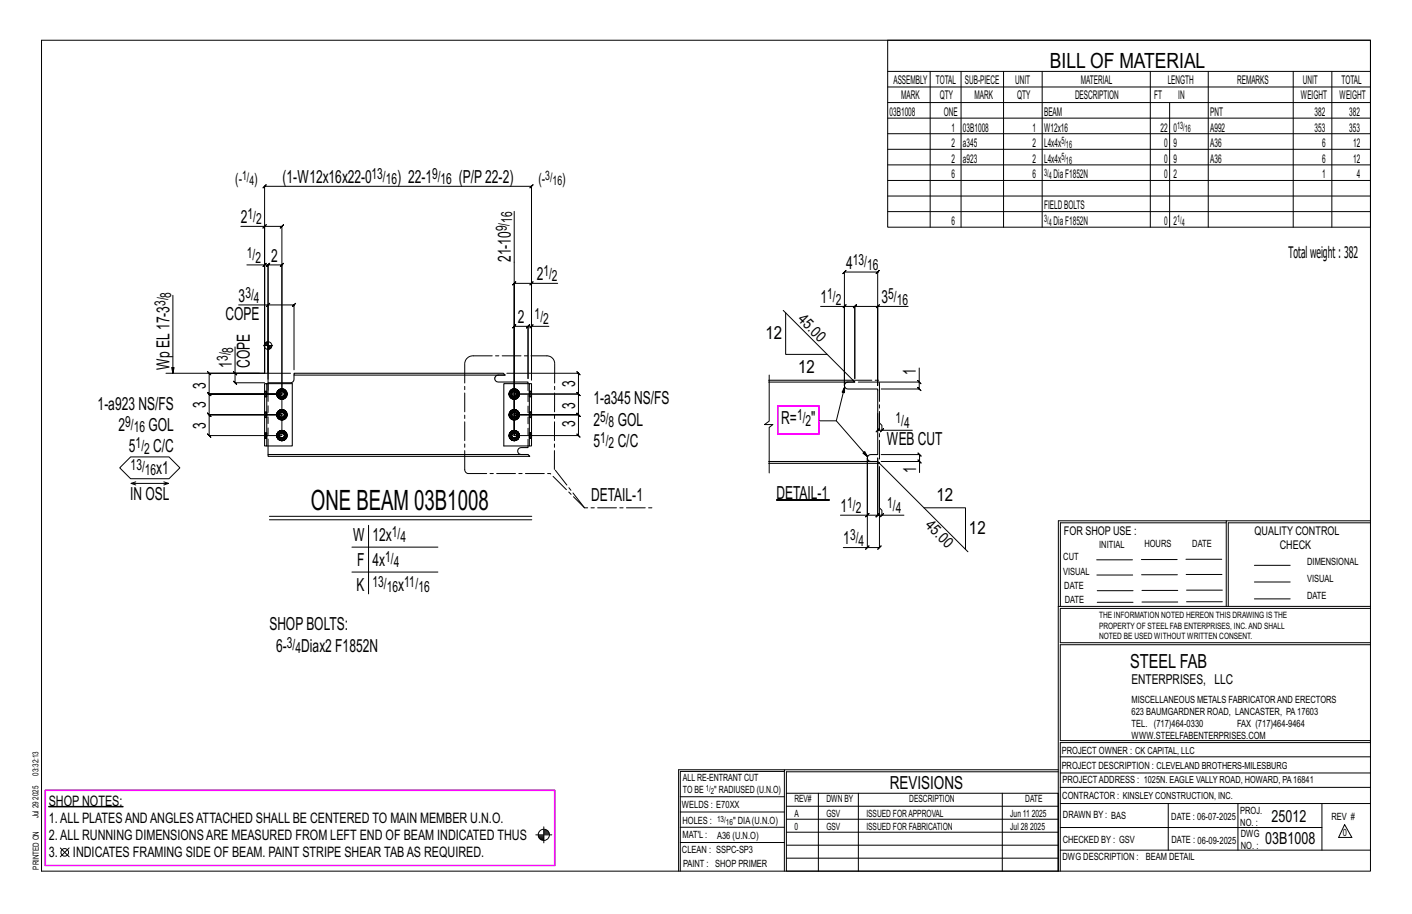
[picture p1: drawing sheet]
<svg xmlns="http://www.w3.org/2000/svg" width="432mm" height="279mm" viewBox="0 0 432 279" stroke-linecap="round" stroke-linejoin="round" font-family="sans-serif">
<path d="M237.5 152.7h16.1v.2h-16.1zM14.9 246.5h22.7v.2h-22.7z" fill="#000" stroke="#000" stroke-width=".31"/>
<g fill="none" stroke="#000" stroke-width=".31">
<path d="M12.7 12.3h406.4v254h-406.4zM271.5 12.3h147.6v57.2h-147.6zM271.5 21.8h147.6M271.5 26.6h147.6M271.5 31.4h147.6M271.5 36.1h147.6M284.5 21.8v47.7M293.9 21.8v47.7M306.9 21.8v47.7M318.7 21.8v47.7M351.8 21.8v47.7M357.7 31.4v38.1"/>
<path d="M369.5 21.8v47.7M395.5 21.8v47.7M407.3 21.8v47.7M271.5 40.9h147.6M271.5 45.6h147.6M271.5 50.4h147.6M271.5 55.2h147.6M271.5 59.9h147.6M73.7 69.2h7.2v44.9v-33.1h-5.4M80.4 69.7l1-1zM80.9 69.2h5.3l-.5 .5 1-1-.5 .5v64h-22.2l.5 .5-1-1 .5 .5v-6.4l.5 .5-1-1 .5 .5h22.2h-22.2l.5 .5-1-1 .5 .5v-6.3l.5 .5-1-1 1 1-1-1 .5 .5v-6.4l.5 .5-1-1 .5 .5h15.3M157.2 64.6v68.6v-46.6l-.5 .5 1-1-.5 .5h5.3"/>
<path d="M271.5 64.7h147.6M52.9 90.3v23.8l-.4-1.7h.7l-.3 1.7M73 93.2h9v22.8M80.9 81l-.5 .5 1-1zM80.9 81h1.1l-.5 .5 1-1-.5 .5v39.5M82 93.2l-.5 .5 1-1zM82 93.2h7.9l-.5 .5 1-1-.5 .5v19.8M162.5 86.6l.5-.5-1 1zM162.5 99.8l.5-.5-1 1zM162.5 99.8h-1l.5-.5-1 1 .5-.5v15.9v-15.9l.5-.5-1 1 .5-.5h-4.3l.5-.5-1 1 .5-.5v33.4h19.7l.5 .5-1-1 .5 .5v-6.4l.5 .5-1-1 .5 .5h-19.7h19.7l.5 .5-1-1 .5 .5v-6.3l.5 .5-1-1 .5 .5h-19.7h19.7l.5 .5-1-1 .5 .5v-6.4l.5 .5-1-1 .5 .5h-21.9M167.9 99.8h-5.4v16.4M170.5 86.6h-8v27.5v-57.1l.5-.5-1 1 .5-.5h-81.6l.5-.5-1 1 .5-.5v57.1h-30.1"/>
<path d="M239.5 94.9l21.4 21.3M240.3 95.6v12.7h12.7M258.2 93.7l-.5 .5 1-1zM258.2 93.7h3.2l-.5 .5 1-1-.5 .5v22v-22l-.5 .5 1-1-.5 .5h7M268.4 83.2l.5-.5-1 1zM268.4 83.2h-10.2l.5-.5-1 1 .5-.5v34.7v-24.2h-7.3M268.7 83.2h-.3v34.7v-24.2h9.3M268.9 93.2l-1 1zM71.4 113.6l1 1zM71.9 106v8.1h17M71.9 114.1v2.9l-.5-.5 1 1-.5-.5h9M80.6 105.6h2.8"/>
<path d="M80.9 105.2v.4M81.1 104.8v.8M81.3 104.7v.9M81.6 104.6v1M81.8 104.5v1.1M82 114.1v-33.1l-.5 .5 1-1-.5 .5h4.2l-.5 .5 1-1-.5 .5v39.5h-22.2h22.2M82 104.2v8.8M82.2 105.6v1.2M82.4 105.6v1.1M82.6 105.6v1M82.8 105.6v.8M83 105.6v.5"/>
<path d="M84.8 119.9l.5 .2-.1 .4M85.6 119l-.5 .4M86.2 118.9l-.6 .1 .2 .5-.3 .2M86.2 119.4l.4 .1 .2-.5 .5 .4-.4 .3M86.6 119.5l.3 .2 .3 .8h.5l-.1 .5M86.8 119l-.6-.1v.5l-.4 .1M87.3 119.4l.3 .5-.5 .2M87.6 119.9l.1 .6M155.8 119.9l.5 .2-.1 .4M156.7 119l-.5 .4M157.2 118.9l-.5 .1 .2 .5-.4 .2M157.2 119.4l.4 .1 .2-.5 .5 .4-.3 .3"/>
<path d="M157.6 119.5l.4 .2 .3 .8h.5l-.1 .5M157.8 119l-.6-.1v.5l-.3 .1M158.3 119.4l.4 .5-.5 .2M158.7 119.9l.1 .6M235.2 114.7v14l-1.4 1.1h2.5l-1.1 .9v13.9M258.3 118.3l-.8 1.6 .8 .2v-1.8l-2.5 10.3M280.6 116.3l1 1zM281.1 112.5v4.3h-18.6M281.1 116.8v2.1l-.5-.5 1 1-.5-.5h-11.6M84.7 133.2h.5M84.7 126.8h.5M84.7 120.5h.5"/>
<path d="M84.8 132.6l.5 .2-.1 .4M84.8 126.2l.5 .2-.1 .4M85.1 134.2l.5 .4M85.1 127.9l.5 .3M85.1 121.5l.5 .4M85.2 133.2l.1 .3-.5 .2M85.2 126.8l.1 .4-.5 .2M85.2 120.5l.1 .3-.5 .2M85.3 132.8l.2-.4-.4-.3a1.52 1.52 0 0 0 0 2.1l.4-.3-.2-.4M85.3 126.4l.2-.3-.4-.4a1.52 1.52 0 0 0 0 2.2l.4-.4-.2-.3M85.3 120.1l.2-.4-.4-.3a1.52 1.52 0 0 0 0 2.1l.4-.3-.2-.4M85.5 133.9l.3 .2-.2 .5 .6 .1"/>
<path d="M85.5 127.5l.3 .2-.2 .5 .6 .1M85.5 121.2l.3 .2-.2 .5 .6 .1M85.6 131.7l-.5 .4M85.6 125.4l-.5 .3M85.8 134.1l.4 .1v.5l.6-.1M85.8 127.7l.4 .1v.5l.6-.1M85.8 121.4l.4 .1v.5l.6-.1M86.2 131.6l-.6 .1 .2 .5-.3 .2M86.2 132.1l.4 .1 .2-.5 .5 .4-.4 .3M86.2 125.3l-.6 .1 .2 .5-.3 .2M86.2 125.8l.4 .1 .2-.5 .5 .3-.4 .4M86.6 132.2l.3 .2 .3 .8h.5l-.1 .5"/>
<path d="M86.6 125.9l.3 .2 .3 .7h.5l-.1 .6M86.8 131.7l-.6-.1v.5l-.4 .1M86.8 125.4l-.6-.1v.5l-.4 .1M86.9 133.9l.4 .3-.5 .4-.2-.5-.4 .1M86.9 127.5l.4 .4-.5 .3-.2-.5-.4 .1M86.9 121.2l.4 .3-.5 .4-.2-.5-.4 .1M87.1 133.5l.5 .2-.3 .5M87.1 127.2l.5 .2-.3 .5M87.1 120.8l.5 .2-.3 .5M87.2 133.2l-.3 .7-.3 .2M87.2 126.8l-.3 .7-.3 .2M87.2 120.5l-.3 .7-.3 .2"/>
<path d="M87.3 132.1l.3 .5-.5 .2M87.3 125.7l.3 .5-.5 .2M87.6 132.6l.1 .6M87.6 126.2l.1 .6M155.7 133.2h.5M155.7 126.8h.5M155.7 120.5h.5M155.8 126.2l.5 .2-.1 .4M155.8 132.6l.5 .2-.1 .4M156.2 121.5l.5 .4M156.2 127.9l.5 .3M156.2 134.2l.5 .4"/>
<path d="M156.2 120.5l.1 .3-.5 .2M156.2 126.8l.1 .4-.5 .2M156.2 133.2l.1 .3-.5 .2M156.3 120.1l.2-.4-.3-.3a1.52 1.52 0 0 0 0 2.1l.3-.3-.2-.4M156.3 126.4l.2-.3-.3-.4a1.52 1.52 0 0 0 0 2.2l.3-.4-.2-.3M156.3 132.8l.2-.4-.3-.3a1.52 1.52 0 0 0 0 2.1l.3-.3-.2-.4M156.5 121.2l.4 .2-.2 .5 .5 .1M156.5 127.5l.4 .2-.2 .5 .5 .1M156.5 133.9l.4 .2-.2 .5 .5 .1M156.7 125.4l-.5 .3M156.7 131.7l-.5 .4M156.9 121.4l.3 .1v.5l.6-.1"/>
<path d="M156.9 127.7l.3 .1v.5l.6-.1M156.9 134.1l.3 .1v.5l.6-.1M157.2 125.3l-.5 .1 .2 .5-.4 .2M157.2 125.8l.4 .1 .2-.5 .5 .3-.3 .4M157.2 131.6l-.5 .1 .2 .5-.4 .2M157.2 132.1l.4 .1 .2-.5 .5 .4-.3 .3M157.6 125.9l.4 .2 .3 .7h.5l-.1 .6M157.6 132.2l.4 .2 .3 .8h.5l-.1 .5M157.8 125.4l-.6-.1v.5l-.3 .1M157.8 131.7l-.6-.1v.5l-.3 .1M158 121.2l.3 .3-.5 .4-.2-.5-.4 .1M158 127.5l.3 .4-.5 .3-.2-.5-.4 .1"/>
<path d="M158 133.9l.3 .3-.5 .4-.2-.5-.4 .1M158.2 120.8l.5 .2-.4 .5M158.2 127.2l.5 .2-.4 .5M158.2 133.5l.5 .2-.4 .5M158.3 120.5l-.3 .7-.4 .2M158.3 126.8l-.3 .7-.4 .2M158.3 133.2l-.3 .7-.4 .2M158.3 125.7l.4 .5-.5 .2M158.3 132.1l.4 .5-.5 .2M158.7 126.2l.1 .6M158.7 132.6l.1 .6M250.6 128.6h5.2l9.5 11-1.4-1.1 .6-.5 .8 1.6"/>
<path d="M268.4 126.4v5.1l-.5 .5 1-1-.5 .5h1.3M268.9 126.4v2.9l.8 .7v1.5h9.3M269.5 139h11.7l-.5-.5 1 1-.5-.5v2.1M269.7 131.5l.5-.5-1 1zM36.6 143l3.3-3.3h11.8l3.3 3.3-3.3 3.3h-11.8zM40.1 147.8h11.4l-1.4 .4M41.5 147.3l-1.4 .5 1.4 .4M50.1 147.3l1.4 .5M82.4 157.8h80.2M82.4 158.9h80.2M257 157.5h8.2v-17.5v27.4h-7.3M265.2 157.5h3.2l-.5 .5 1-1-.5 .5v-17.5v17.5l-.5 .5 1-1-.5 .5h1.3"/>
<path d="M265.7 157l-1 1zM268.9 141.6l27.1 27.1M269.2 158l1-1zM269.5 141.1h11.7v3.4M276.4 157.5h-6.7v-1.5l-.8-.8v-12.5v24.7l.5-.5-1 1 .5-.5h-3.7M280.7 140.6l1 1zM282.6 155.2h12.7v12.7M375 159.8h-50.7v25.6M375 159.2h-51.3l-.1 107.1M419.1 159.2h-44.1v26.2M419.1 159.8h-43.5v25.6M107.6 167.3h26.3"/>
<path d="M107.6 174.9h26.3M112.7 160.6v20.9M265.2 167.4l.5-.5-1 1zM335.4 171.1h10.9M335.4 175.8h11M349 171h11M349.1 175.7h11M362.7 171h10.9M362.7 175.6h11M383.6 172.8h11M383.6 177.9h11M323.7 185.4h95.4"/>
<path d="M335.5 184.1h11M335.5 180.6h11M349.2 184h11M349.2 180.5h11M362.9 180.4h10.9M362.9 184h10.9M383.6 183.1h11M419.1 186h-94.9v10.5h94.9M419.1 197.1h-94.9v29.3h94.9v.6h-94.9v39.3M239.9 235.8h-31.9v30.5M239.9 235.3h-32.4v31M323.6 235.3h-83.7v31"/>
<path d="M323.6 235.9h-83.1v6.6M324.2 236.3h94.9M324.2 231.4h94.9M18.4 259.2l2.7 2.7M21.1 259.2l-2.7 2.7M163.8 255.2h5M164.6 255.5h1.7M164.7 255.8h1.6M164.8 256.1h1.5M165 256.4h1.3M165.4 256.6h.9M166.3 252.8v4.9"/>
<path d="M166.3 254.1h1.3M166.3 253.8h.9M166.3 254.6h1.6M166.3 254.3h1.5M166.3 254.9h1.7M208 252.9h31.9M208 257.5h31.9M208 243.6h31.9M208 248.2h31.9M240.5 242.5h83.1v23.8h-83.1zM240.5 258.4h83.1M240.5 254.4h83.1"/>
<path d="M240.5 250.4h83.1M240.5 246.5h83.1M250.3 242.5v23.8M262.5 242.5v23.8M306.5 242.5v23.8M324.2 253h80.1M324.2 245.6h94.9M324.2 259.9h94.9M324.2 240.7h94.9M357.3 245.6v14.3M378.6 245.6v14.3M404.3 245.6v14.3"/>
<path d="M411.2 252.1l2.2 3.9h-4zM240.5 262.3h83.1"/>
<circle cx="82" cy="105.6" r="1.16"/>
<circle cx="166.3" cy="255.2" r="1.71"/>
<circle cx="19.8" cy="260.6" r="1.17"/>
</g>
<path d="M237.9 124.1h12.6v8.6h-12.6zM13.8 241.6h155.8v23h-155.8z" fill="none" stroke="#f0f" stroke-width=".5"/>
<g fill="none" stroke="#000" stroke-width=".32">
<path d="M80.9 117.3h.7v19h-.7zM81.6 117.3h7.8v19h-7.8M89.9 114.1h64l.6 .6h-64.6zM89.9 114.7v1.3a1.06 1.06 0 0 1-1 1h-6.9v.3M154.5 114.7h-2.1a1.06 1.06 0 0 0-1.1 1 1.06 1.06 0 0 0 1.1 1.1h9.1v.5M161.9 117.3h.6v19h-.6zM161.9 117.3h-7.8v19h7.8M235.1 116.2h25.8l.5 .6h-26.3M261.4 116.8h-2.1a1.06 1.06 0 0 0-1.1 1.1 1.06 1.06 0 0 0 1.1 1h9.1v20.1h-2.1a1.06 1.06 0 0 0-1.1 1 1.06 1.06 0 0 0 1.1 1.1h2.1M82 138.9h79.5l.5 .6h-80zM82 136.3v2.6M161.5 136.3v.5h-2.1a1.06 1.06 0 0 0-1.1 1.1 1.06 1.06 0 0 0 1.1 1h2.1"/>
<path d="M235.1 141.1h33.3l.5 .5h-33.8"/>
</g>
<g fill="none" stroke="#000" stroke-width=".31" stroke-dasharray="2 1.4">
<path d="M80.9 119.8v-.1h.7v.1M80.9 119.7h.7M82 117.3v19M84.7 119.8l-.1 .7zM84.8 119.9l.5 .2-.1 .4M85.1 119.3l-.4 .5zM85.1 119.3l.5-.3zM85.1 119.4l.5-.4zM85.1 119.4l.5-.4M85.4 119.1h1.6zM85.5 119.7l-.4-.3-.4 1.1 .1-.6v1.1l.3 .5-.3-.5 .3 .5 .4-.3M85.6 119l.6-.1z"/>
<path d="M85.8 119.8l.4-.1zM86.2 118.9l-.6 .1 .6-.1-.6 .1 .2 .5 .4-.1M86.2 119.7l.4 .1zM86.2 118.9l.6 .1-.6-.1 .6 .1-.2 .5-.4-.1zM86.2 118.9l.6 .1zM86.6 119.8l.3 .3zM86.6 119.5l.3 .2M86.8 119l.5 .4zM86.8 119l.5 .4M86.8 119l.5 .3zM87 119.1l.7 1.4zM87.3 119.4l-.4 .3 .3 .8h.5l-.1 .5"/>
<path d="M87.3 119.3l.4 .5zM87.6 119.9l.1 .6zM87.6 119.9l.1 .6M87.7 119.8l.1 .7zM155.8 119.8l-.1 .7zM155.8 119.9l.5 .2-.1 .4M156.1 119.3l-.3 .5zM156.1 119.3l.5-.3zM156.2 119.4l.5-.4zM156.2 119.4l.5-.4M156.5 119.1h1.5zM156.5 119.7l-.3-.3-.5 1.1 .1-.6v1.1l.4 .5-.4-.5 .4 .5 .3-.3"/>
<path d="M156.6 119l.6-.1zM156.9 119.8l.3-.1zM157.2 118.9l-.5 .1 .5-.1-.5 .1 .2 .5 .3-.1M157.2 119.7l.4 .1zM157.2 118.9l.6 .1-.6-.1 .6 .1-.2 .5-.4-.1zM157.2 118.9l.7 .1zM157.6 119.8l.3 .3zM157.6 119.5l.4 .2M157.8 119l.5 .4zM157.8 119l.5 .4M157.9 119l.5 .3zM158 119.1l.8 1.4z"/>
<path d="M158.3 119.4l-.3 .3 .3 .8h.5l-.1 .5M158.4 119.3l.3 .5zM158.7 119.9l.1 .6zM158.7 119.9l.1 .6M158.7 119.8l.1 .7zM161.9 119.6l.6 .1zM162.5 119.7v.1M80.9 133.9l.7 .1zM80.9 133.9v-.1M80.9 133.5v.3h.7v.1M80.9 133.2v-.4h.7v.4M80.9 132.8v-.3h.7v.3"/>
<path d="M80.9 132.5v-.1h.7v.1M80.9 132.4h.7M80.9 127.6l.7 .1zM80.9 127.6v-.2M80.9 127.1v.3h.7v.2M80.9 126.8v-.3h.7v.3M80.9 126.5v-.3h.7v.3M80.9 126.2v-.2h.7v.2M80.9 126h.7M80.9 121.2l.7 .1zM80.9 121.2v-.1M80.9 120.8v.3h.7v.1"/>
<path d="M80.9 120.5v-.4h.7v.4M80.9 120.1v-.3h.7v.3M81.6 133.5v-.3h-.7v.3h.7v.3M81.6 127.1v-.3h-.7v.3h.7v.3M81.6 120.8v-.3h-.7v.3h.7v.3M84.6 133.2l.1 .6zM84.6 126.8l.1 .6zM84.6 120.5l.1 .6zM84.7 133.2l.1 .5zM84.7 133.2l.7-1.4-.7 1.4 .7 1.3-.7-1.3h.5M84.7 126.8l.1 .6zM84.7 126.8l.7-1.3-.7 1.3 .7 1.3-.7-1.3h.5"/>
<path d="M84.7 120.5l.1 .5zM84.7 120.5l.7-1.4-.7 1.4 .7 1.3-.7-1.3h.5M84.7 132.5l-.1 .7zM84.7 133.8l.4 .5zM84.7 126.2l-.1 .6zM84.7 127.4l.4 .5zM84.7 121.1l.4 .5zM84.8 133.7l.5-.2-.1-.3M84.8 132.6l.5 .2-.1 .4M84.8 127.4l.5-.2-.1-.4M84.8 126.2l.5 .2-.1 .4M84.8 121l.5-.2-.1-.3"/>
<path d="M85.1 132l-.4 .5zM85.1 134.3l.5 .3zM85.1 132l.5-.3zM85.1 125.7l-.4 .5zM85.1 127.9l.5 .4zM85.1 125.7l.5-.4zM85.1 121.6l.5 .3zM85.1 134.2l.5 .4zM85.1 134.2l.5 .4M85.1 132.1l.5-.4zM85.1 132.1l.5-.4M85.1 127.9l.5 .3z"/>
<path d="M85.1 127.9l.5 .3M85.1 125.7l.5-.3zM85.1 125.7l.5-.3M85.1 121.5l.5 .4zM85.1 121.5l.5 .4M85.3 133.5l.5 .6M85.3 132.8l.5-.6M85.3 127.2l.5 .5M85.3 126.4l.5-.5M85.3 120.8l.5 .6M85.3 120.1l.5-.6M85.4 133.2l.1 .3z"/>
<path d="M85.4 126.8l.1 .4zM85.4 120.5l.1 .3zM85.4 134.5h1.6zM85.4 131.8h1.6zM85.4 128.1h1.6zM85.4 125.5h1.6zM85.4 121.8h1.6zM85.5 132.4l-.4-.3-.4 1.1 .1-.6v1.1l.3 .5-.3-.5 .3 .5 .4-.3M85.5 126.1l-.4-.4-.4 1.1 .1-.6v1.2l.3 .5-.3-.5 .3 .5 .4-.4M85.5 132.8l-.1 .4zM85.5 133.5l.3 .3zM85.5 132.8l.3-.3z"/>
<path d="M85.5 126.4l-.1 .4zM85.5 127.2l.3 .3zM85.5 126.4l.3-.3zM85.5 120.1l-.1 .4zM85.5 120.8l.3 .3zM85.5 120.1l.3-.3zM85.6 134.6l.6 .1zM85.6 131.7l.6-.1zM85.6 128.3l.6 .1zM85.6 125.3l.6-.1zM85.6 121.9l.6 .1zM85.8 134.1l.4 .1v.5l-.6-.1 .6 .1-.6-.1z"/>
<path d="M85.8 133.8l.4 .1zM85.8 132.5l.4-.1zM85.8 127.7l.4 .1v.5l-.6-.1 .6 .1-.6-.1zM85.8 127.5l.4 .1zM85.8 126.1l.4-.1zM85.8 121.4l.4 .1v.5l-.6-.1 .6 .1-.6-.1zM85.8 121.1l.4 .1zM86.2 131.6l-.6 .1 .6-.1-.6 .1 .2 .5 .4-.1M86.2 134.7l.6-.1zM86.2 134.7l.6-.1M86.2 134.2l.4-.1 .2 .5M86.2 133.9l.4-.1z"/>
<path d="M86.2 132.4l.4 .1zM86.2 131.6l.6 .1-.6-.1 .6 .1-.2 .5-.4-.1zM86.2 131.6l.6 .1zM86.2 125.3l-.6 .1 .6-.1-.6 .1 .2 .5 .4-.1M86.2 128.4l.6-.1zM86.2 128.3l.6-.1zM86.2 128.3l.6-.1M86.2 127.8l.4-.1 .2 .5M86.2 127.6l.4-.1zM86.2 126l.4 .1zM86.2 125.3l.6 .1-.6-.1 .6 .1-.2 .5-.4-.1zM86.2 125.2l.6 .1z"/>
<path d="M86.2 122l.6-.1zM86.2 122l.6-.1M86.2 121.5l.4-.1 .2 .5M86.2 121.2l.4-.1zM86.6 134.1l.3-.2M86.6 133.8l.3-.3zM86.6 132.5l.3 .3zM86.6 132.2l.3 .2M86.6 127.7l.3-.2M86.6 127.5l.3-.3zM86.6 126.1l.3 .3zM86.6 125.9l.3 .2"/>
<path d="M86.6 121.4l.3-.2M86.6 121.1l.3-.3zM86.8 134.6l.5-.4zM86.8 134.6l.5-.4M86.8 131.7l.5 .4zM86.8 131.7l.5 .4M86.8 128.2l.5-.3zM86.8 128.2l.5-.3M86.8 125.4l.5 .3zM86.8 125.4l.5 .3M86.8 121.9l.5-.4zM86.8 121.9l.5-.4"/>
<path d="M86.8 134.6l.5-.3zM86.8 131.7l.5 .3zM86.8 128.3l.5-.4zM86.8 125.3l.5 .4zM86.8 121.9l.5-.3zM86.9 132.8l.1 .4zM86.9 126.4l.1 .4zM86.9 120.1l.1 .4zM87 131.8l.7 1.4zM87 125.5l.7 1.3zM87 133.2l-.1 .3zM87 126.8l-.1 .4z"/>
<path d="M87 120.5l-.1 .3zM87.1 133.5l.5 .2-.3 .5M87.1 132.8l.5-.2-.3-.5M87.1 127.2l.5 .2-.3 .5M87.1 126.4l.5-.2-.3-.5M87.1 120.8l.5 .2-.3 .5M87.1 120.1l.5-.2-.3-.5M87.3 134.2l-.4-.3 .3-.7M87.3 132.1l-.4 .3 .3 .8h.5l-.1 .5M87.3 127.9l-.4-.4 .3-.7M87.3 125.7l-.4 .4 .3 .7h.5l-.1 .6M87.3 121.5l-.4-.3 .3-.7"/>
<path d="M87.3 132l.4 .5zM87.3 125.7l.4 .5zM87.6 132.6l.1 .6zM87.6 132.6l.1 .6M87.6 126.2l.1 .6zM87.6 126.2l.1 .6M87.7 133.8l-.4 .5zM87.7 132.5l.1 .7zM87.7 127.4l-.4 .5zM87.7 126.2l.1 .6zM87.7 121.1l-.4 .5zM87.7 133.2l-.7 1.3z"/>
<path d="M87.7 126.8l-.7 1.3zM87.7 120.5l-.7 1.3zM87.8 133.2l-.1 .6zM87.8 126.8l-.1 .6zM87.8 120.5l-.1 .6zM155.7 120.5l.1 .6zM155.7 126.8l.1 .6zM155.7 133.2l.1 .6zM155.7 120.5l.1 .5zM155.7 120.5l.8-1.4-.8 1.4 .8 1.3-.8-1.3h.5M155.7 126.8l.8-1.3-.8 1.3 .8 1.3-.8-1.3h.5M155.7 133.2l.1 .5z"/>
<path d="M155.7 133.2l.8-1.4-.8 1.4 .8 1.3-.8-1.3h.5M155.8 121.1l.3 .5zM155.8 126.2l-.1 .6zM155.8 127.4l.3 .5zM155.8 132.5l-.1 .7zM155.8 133.8l.3 .5zM155.8 121l.5-.2-.1-.3M155.8 127.4l.5-.2-.1-.4M155.8 126.2l.5 .2-.1 .4M155.8 133.7l.5-.2-.1-.3M155.8 132.6l.5 .2-.1 .4M156.1 121.6l.5 .3z"/>
<path d="M156.1 125.7l-.3 .5zM156.1 127.9l.5 .4zM156.1 125.7l.5-.4zM156.1 132l-.3 .5zM156.1 134.3l.5 .3zM156.1 132l.5-.3zM156.2 121.5l.5 .4zM156.2 121.5l.5 .4M156.2 127.9l.5 .3zM156.2 127.9l.5 .3M156.2 125.7l.5-.3zM156.2 125.7l.5-.3"/>
<path d="M156.2 134.2l.5 .4zM156.2 134.2l.5 .4M156.2 132.1l.5-.4zM156.2 132.1l.5-.4M156.3 120.8l.6 .6M156.3 120.1l.6-.6M156.3 127.2l.6 .5M156.3 126.4l.6-.5M156.3 133.5l.6 .6M156.3 132.8l.6-.6M156.5 120.5l.1 .3zM156.5 126.8l.1 .4z"/>
<path d="M156.5 133.2l.1 .3zM156.5 121.8h1.5zM156.5 128.1h1.5zM156.5 125.5h1.5zM156.5 134.5h1.5zM156.5 131.8h1.5zM156.5 126.1l-.3-.4-.5 1.1 .1-.6v1.2l.4 .5-.4-.5 .4 .5 .3-.4M156.5 132.4l-.3-.3-.5 1.1 .1-.6v1.1l.4 .5-.4-.5 .4 .5 .3-.3M156.6 120.1l-.1 .4zM156.6 120.8l.3 .3zM156.6 120.1l.3-.3zM156.6 126.4l-.1 .4z"/>
<path d="M156.6 127.2l.3 .3zM156.6 126.4l.3-.3zM156.6 132.8l-.1 .4zM156.6 133.5l.3 .3zM156.6 132.8l.3-.3zM156.6 121.9l.6 .1zM156.6 128.3l.6 .1zM156.6 125.3l.6-.1zM156.6 134.6l.6 .1zM156.6 131.7l.6-.1zM156.9 121.4l.3 .1v.5l-.5-.1 .5 .1-.5-.1zM156.9 121.1l.3 .1z"/>
<path d="M156.9 127.7l.3 .1v.5l-.5-.1 .5 .1-.5-.1zM156.9 127.5l.3 .1zM156.9 126.1l.3-.1zM156.9 134.1l.3 .1v.5l-.5-.1 .5 .1-.5-.1zM156.9 133.8l.3 .1zM156.9 132.5l.3-.1zM157.2 122l.7-.1zM157.2 122l.6-.1zM157.2 122l.6-.1M157.2 121.5l.4-.1 .2 .5M157.2 121.2l.4-.1zM157.2 125.3l-.5 .1 .5-.1-.5 .1 .2 .5 .3-.1"/>
<path d="M157.2 128.4l.7-.1zM157.2 128.3l.6-.1zM157.2 128.3l.6-.1M157.2 127.8l.4-.1 .2 .5M157.2 127.6l.4-.1zM157.2 126l.4 .1zM157.2 125.3l.6 .1-.6-.1 .6 .1-.2 .5-.4-.1zM157.2 125.2l.7 .1zM157.2 131.6l-.5 .1 .5-.1-.5 .1 .2 .5 .3-.1M157.2 134.7l.7-.1zM157.2 134.7l.6-.1zM157.2 134.7l.6-.1"/>
<path d="M157.2 134.2l.4-.1 .2 .5M157.2 133.9l.4-.1zM157.2 132.4l.4 .1zM157.2 131.6l.6 .1-.6-.1 .6 .1-.2 .5-.4-.1zM157.2 131.6l.7 .1zM157.6 121.4l.4-.2M157.6 121.1l.3-.3zM157.6 127.7l.4-.2M157.6 127.5l.3-.3zM157.6 126.1l.3 .3zM157.6 125.9l.4 .2M157.6 134.1l.4-.2"/>
<path d="M157.6 133.8l.3-.3zM157.6 132.5l.3 .3zM157.6 132.2l.4 .2M157.8 121.9l.5-.4zM157.8 121.9l.5-.4M157.8 128.2l.5-.3zM157.8 128.2l.5-.3M157.8 125.4l.5 .3zM157.8 125.4l.5 .3M157.8 134.6l.5-.4zM157.8 134.6l.5-.4M157.8 131.7l.5 .4z"/>
<path d="M157.8 131.7l.5 .4M157.9 121.9l.5-.3zM157.9 128.3l.5-.4zM157.9 125.3l.5 .4zM157.9 134.6l.5-.3zM157.9 131.7l.5 .3zM157.9 120.1l.1 .4zM157.9 126.4l.1 .4zM157.9 132.8l.1 .4zM158 125.5l.8 1.3zM158 131.8l.8 1.4zM158 120.5l-.1 .3z"/>
<path d="M158 126.8l-.1 .4zM158 133.2l-.1 .3zM158.2 120.8l.5 .2-.4 .5M158.2 120.1l.5-.2-.4-.5M158.2 127.2l.5 .2-.4 .5M158.2 126.4l.5-.2-.4-.5M158.2 133.5l.5 .2-.4 .5M158.2 132.8l.5-.2-.4-.5M158.3 121.5l-.3-.3 .3-.7M158.3 127.9l-.3-.4 .3-.7M158.3 125.7l-.3 .4 .3 .7h.5l-.1 .6M158.3 134.2l-.3-.3 .3-.7"/>
<path d="M158.3 132.1l-.3 .3 .3 .8h.5l-.1 .5M158.4 125.7l.3 .5zM158.4 132l.3 .5zM158.7 126.2l.1 .6zM158.7 126.2l.1 .6M158.7 132.6l.1 .6zM158.7 132.6l.1 .6M158.7 121.1l-.3 .5zM158.7 127.4l-.3 .5zM158.7 133.8l-.3 .5zM158.7 132.5l.1 .7zM158.8 120.5l-.8 1.3z"/>
<path d="M158.8 126.8l-.8 1.3zM158.8 133.2l-.8 1.3zM158.8 120.5l-.1 .6zM158.8 126.8l-.1 .6zM158.8 133.2l-.1 .6zM161.5 136.3v-19M161.9 120.1v.4h.6v-.4h-.6v-.3M161.9 125.9l.6 .1zM161.9 126.5v.3h.6v-.3h-.6v-.3M161.9 132.3l.6 .1zM161.9 132.8v.4h.6v-.4h-.6v-.3M162.5 120.1v-.3h-.6v-.1"/>
<path d="M162.5 120.5v.3h-.6v-.3M162.5 120.8v.3h-.6v-.3M162.5 121.1v.1h-.6v-.1M162.5 121.2h-.6M162.5 126v.2M162.5 126.5v-.3h-.6v-.2M162.5 126.8v.3h-.6v-.3M162.5 127.1v.3h-.6v-.3M162.5 127.4v.2h-.6v-.2M162.5 127.6h-.6M162.5 132.4v.1M162.5 132.8v-.3h-.6v-.1"/>
<path d="M162.5 133.2v.3h-.6v-.3M162.5 133.5v.3h-.6v-.3M162.5 133.8v.1h-.6v-.1M162.5 133.9h-.6"/>
</g>
<path d="M144.7 108.8a2.5 2.5 0 0 0-2.6 2.3M144.8 108.8h22.5M169.6 111.1a2.38 2.38 0 0 0-2.3-2.3M260.9 116.2h8v25.4M142.1 143.5v-32.4M142.1 143.5l.2 .7 .8 .6M143.1 144.8h25.2l10.5 10.4h21.1M169.5 143.5l.1-32.3M178.8 155.2l-9.2-11.7" fill="none" stroke="#000" stroke-width=".31" stroke-dasharray="5.8 1 1 1"/>
<text font-size="8.6" x="95.1" y="155.9">ONE BEAM 03B1008</text>
<text font-size="6.4" x="321.1" y="20.7">BILL OF MATERIAL</text>
<text font-size="5.9" x="345.6" y="204.1">STEEL FAB</text>
<g font-size="5.5">
<text x="86.4" y="56">(1-W12x16x22-0</text>
<text x="121.5" y="56">) 22-1</text>
<text x="140.3" y="56">(P/P22-2)</text>
<text x="73.7" y="68.2">2</text>
<text x="82.9" y="80">2</text>
<text x="156.3" y="80.1" transform="rotate(-90 156.3 80.1)">21-10</text>
<text x="258.8" y="82.2">4</text>
<text x="164.1" y="85.6">2</text>
<text x="73" y="92.2">3</text>
<text x="250.9" y="92.7">1</text>
<text x="269.6" y="92.7">3</text>
<text x="68.9" y="97.8">COPE</text>
<text x="158.3" y="98.8">2</text>
<text x="234.1" y="103.8">12</text>
<text x="51.9" y="113" transform="rotate(-90 51.9 113)">Wp EL17-3</text>
<text x="70.9" y="112.5" transform="rotate(-90 70.9 112.5)">1</text>
<text x="76.4" y="112.5" transform="rotate(-90 76.4 112.5)">COPE</text>
<text x="244" y="113.9">12</text>
<text x="63" y="118.9" transform="rotate(-90 63 118.9)">3</text>
<text x="175.9" y="118.3" transform="rotate(-90 175.9 118.3)">3</text>
<text x="280.1" y="114.5" transform="rotate(-90 280.1 114.5)">1</text>
<text x="29.9" y="125.2">1-a923 NS/FS</text>
<text x="63" y="124.7" transform="rotate(-90 63 124.7)">3</text>
<text x="175.9" y="124.9" transform="rotate(-90 175.9 124.9)">3</text>
<text x="181.5" y="123.6">1-a345 NS/FS</text>
<text x="36.3" y="131.7">2</text>
<text x="45.4" y="131.7">GOL</text>
<text x="63" y="131" transform="rotate(-90 63 131)">3</text>
<text x="175.9" y="130.6" transform="rotate(-90 175.9 130.6)">3</text>
<text x="181.5" y="130.1">2</text>
<text x="188.9" y="130.1">GOL</text>
<text x="238.9" y="129.7">R=</text>
<text x="248.1" y="129.7">&quot;</text>
<text x="181.5" y="136.6">5</text>
<text x="188.9" y="136.6">C/C</text>
<text x="271.2" y="136">WEB CUT</text>
<text x="39.4" y="138.2">5</text>
<text x="46.9" y="138.2">C/C</text>
<text x="47.8" y="144.8">x1</text>
<text x="280.2" y="144.5" transform="rotate(-90 280.2 144.5)">1</text>
<text x="39.8" y="152.8">IN OSL</text>
<text x="180.8" y="153.3">DETAIL-1</text>
<text x="237.5" y="152.4">DETAIL-1</text>
<text x="286.3" y="153.2">12</text>
<text x="257" y="156.5">1</text>
<text x="108" y="165.3">W</text>
<text x="113.9" y="165.3">12x</text>
<text x="257.9" y="166.4">1</text>
<text x="296.3" y="163.4">12</text>
<text x="109.3" y="172.9">F</text>
<text x="113.9" y="172.9">4x</text>
<text x="109.1" y="180.5">K</text>
<text x="121.7" y="180.5">x</text>
<text x="82.4" y="192.7">SHOPBOLTS:</text>
<text x="84.4" y="199.2">6-</text>
<text x="92.1" y="199.2">Diax2 F1852N</text>
<text x="272.2" y="241.1">REVISIONS</text>
</g>
<g font-size="5.1">
<text x="388.9" y="251.3">25012</text>
<text x="386.9" y="258.1">03B1008</text>
</g>
<text font-size="4.9" x="394" y="79">Totalweight : 382</text>
<g font-size="4.7">
<text x="72" y="56.1">(-</text>
<text x="77.8" y="56.1">)</text>
<text x="113.6" y="54.7">13/</text>
<text x="118" y="56.4">16</text>
<text x="132.1" y="54.7">9/</text>
<text x="134.7" y="56.4">16</text>
<text x="164.7" y="56.1">(-</text>
<text x="171.9" y="56.1">)</text>
<text x="75.7" y="67">1/</text>
<text x="78.3" y="68.6">2</text>
<text x="155" y="70.7" transform="rotate(-90 155 70.7)">9/</text>
<text x="156.7" y="68.1" transform="rotate(-90 156.7 68.1)">16</text>
<text x="75.5" y="78.7">1/</text>
<text x="78.1" y="80.4">2</text>
<text x="260.8" y="80.9">13/</text>
<text x="265.2" y="82.6">16</text>
<text x="166.2" y="84.4">1/</text>
<text x="168.8" y="86">2</text>
<text x="50.6" y="93.6" transform="rotate(-90 50.6 93.6)">3/</text>
<text x="52.3" y="91" transform="rotate(-90 52.3 91)">8</text>
<text x="75" y="91">3/</text>
<text x="77.6" y="92.6">4</text>
<text x="253" y="91.4">1/</text>
<text x="255.6" y="93.1">2</text>
<text x="271.6" y="91.4">5/</text>
<text x="274.2" y="93.1">16</text>
<text x="163.5" y="97.5">1/</text>
<text x="166.1" y="99.2">2</text>
<text x="243.7" y="97.9" transform="rotate(45 243.7 97.9)">45.0</text>
<text x="71.3" y="107.8" transform="rotate(-90 71.3 107.8)">8</text>
<text x="69.6" y="110.4" transform="rotate(-90 69.6 110.4)">3/</text>
<text x="38.3" y="130.5">9/</text>
<text x="183.5" y="128.9">5/</text>
<text x="186.1" y="130.5">8</text>
<text x="243.7" y="128.4">1/</text>
<text x="246.4" y="130.1">2</text>
<text x="273.9" y="129.3">1/</text>
<text x="276.5" y="131">4</text>
<text x="40.9" y="132.1">16</text>
<text x="41.5" y="137">1/</text>
<text x="183.5" y="135.4">1/</text>
<text x="186.1" y="137">2</text>
<text x="39.9" y="143.5">13/</text>
<text x="44.1" y="138.6">2</text>
<text x="44.3" y="145.2">16</text>
<text x="259.1" y="155.3">1/</text>
<text x="271.3" y="155.3">1/</text>
<text x="261.7" y="156.9">2</text>
<text x="273.9" y="156.9">4</text>
<text x="282.7" y="160.8" transform="rotate(45 282.7 160.8)">45.0</text>
<text x="119.8" y="164.1">1/</text>
<text x="122.5" y="165.7">4</text>
<text x="259.9" y="165.1">3/</text>
<text x="262.6" y="166.8">4</text>
<text x="117.8" y="171.7">1/</text>
<text x="120.4" y="173.3">4</text>
<text x="113.9" y="179.3">13/</text>
<text x="123.6" y="179.3">11/</text>
<text x="118.3" y="181">16</text>
<text x="127.9" y="181">16</text>
<text x="87.7" y="197.9">3/</text>
<text x="90.3" y="199.6">4</text>
</g>
<g font-size="4.4">
<text x="14.9" y="251.5">1.ALL PLATESANDANGLESATTACHED SHALL BE CENTERED TO MAIN MEMBER U.N.O.</text>
<text x="14.9" y="246.3">SHOP NOTES:</text>
<text x="14.9" y="256.7">2.ALL RUNNING DIMENSIONSARE MEASURED FROM LEFT END OF BEAM INDICATED THUS</text>
<text x="14.9" y="262">3.</text>
<text x="22.3" y="262">INDICATES FRAMING SIDE OF BEAM. PAINT STRIPE SHEAR TABAS REQUIRED.</text>
</g>
<text font-size="4.2" x="346" y="209.1">ENTERPRISES, LLC</text>
<g font-size="4">
<text x="74.1" y="55.1">1/</text>
<text x="76.3" y="56.5">4</text>
<text x="166.7" y="55.1">3/</text>
<text x="169" y="56.5">16</text>
</g>
<g font-size="3.7">
<text x="273.2" y="25.6">ASSEMBLY</text>
<text x="286.2" y="25.6">TOTAL</text>
<text x="295.1" y="25.6">SUB-PIECE</text>
<text x="310.4" y="25.6">UNIT</text>
<text x="330.5" y="25.6">MATERIAL</text>
<text x="357.1" y="25.6">LENGTH</text>
<text x="378.3" y="25.6">REMARKS</text>
<text x="398.4" y="25.6">UNIT</text>
<text x="410.2" y="25.6">TOTAL</text>
<text x="272.1" y="35.5">03B1008</text>
<text x="275.6" y="30.4">MARK</text>
<text x="287.4" y="30.4">QTY</text>
<text x="288.6" y="35.5">ONE</text>
<text x="298" y="30.4">MARK</text>
<text x="311" y="30.4">QTY</text>
<text x="319.3" y="35.5">BEAM</text>
<text x="328.7" y="30.4">DESCRIPTION</text>
<text x="353" y="30.4">FT</text>
<text x="360.3" y="30.4">IN</text>
<text x="370.1" y="35.5">PNT</text>
<text x="397.8" y="30.4">WEIGHT</text>
<text x="402" y="35.5">382</text>
<text x="409.6" y="30.4">WEIGHT</text>
<text x="412.6" y="35.5">382</text>
<text x="290.9" y="40.2">1</text>
<text x="294.5" y="40.2">03B1008</text>
<text x="315.8" y="40.2">1</text>
<text x="319.3" y="40.2">W12x16</text>
<text x="354.9" y="40.2">22</text>
<text x="358.9" y="40.2">0</text>
<text x="370.1" y="40.2">A992</text>
<text x="402" y="40.2">353</text>
<text x="412.6" y="40.2">353</text>
<text x="290.9" y="45">2</text>
<text x="294.5" y="45">a345</text>
<text x="315.8" y="45">2</text>
<text x="319.3" y="45">L4x4x</text>
<text x="356" y="45">0</text>
<text x="358.9" y="45">9</text>
<text x="370.1" y="45">A36</text>
<text x="404.3" y="45">6</text>
<text x="413.8" y="45">12</text>
<text x="290.9" y="49.7">2</text>
<text x="294.5" y="49.7">a923</text>
<text x="315.8" y="49.7">2</text>
<text x="319.3" y="49.7">L4x4x</text>
<text x="356" y="49.7">0</text>
<text x="358.9" y="49.7">9</text>
<text x="370.1" y="49.7">A36</text>
<text x="404.3" y="49.7">6</text>
<text x="413.8" y="49.7">12</text>
<text x="290.9" y="54.5">6</text>
<text x="315.8" y="54.5">6</text>
<text x="322.2" y="54.5">DiaF1852N</text>
<text x="356" y="54.5">0</text>
<text x="358.9" y="54.5">2</text>
<text x="404.3" y="54.5">1</text>
<text x="415" y="54.5">4</text>
<text x="319.3" y="64">FIELDBOLTS</text>
<text x="290.9" y="68.8">6</text>
<text x="322.2" y="68.8">DiaF1852N</text>
<text x="356" y="68.8">0</text>
<text x="358.9" y="68.8">2</text>
<text x="325.3" y="163.4">FOR SHOP USE :</text>
<text x="383.7" y="163.4">QUALITY CONTROL</text>
<text x="391.4" y="167.8">CHECK</text>
</g>
<g font-size="3.1">
<text x="360" y="39.4">13/</text>
<text x="362.3" y="40.5">16</text>
<text x="324.6" y="44.1">5/</text>
<text x="326" y="45.3">16</text>
<text x="319.3" y="53.7">3/</text>
<text x="324.6" y="48.9">5/</text>
<text x="326" y="50">16</text>
<text x="320.7" y="54.8">4</text>
<text x="319.3" y="68">3/</text>
<text x="320.7" y="69.1">4</text>
<text x="360" y="68">1/</text>
<text x="361.4" y="69.1">4</text>
<text x="336.2" y="167.4">INITIAL</text>
<text x="350" y="167.1">HOURS</text>
<text x="364.6" y="167.2">DATE</text>
<text x="325.2" y="171.3">CUT</text>
<text x="399.8" y="172.8">DIMENSIONAL</text>
<text x="325.1" y="175.8">VISUAL</text>
<text x="399.8" y="177.9">VISUAL</text>
<text x="325.5" y="180">DATE</text>
<text x="325.7" y="184.4">DATE</text>
<text x="399.8" y="183.1">DATE</text>
<text x="346" y="215">MISCELLANEOUS METALS FABRICATORAND ERECTORS</text>
<text x="346" y="218.6">623 BAUMGARDNER ROAD, LANCASTER, PA17603</text>
<text x="346" y="225.8">WWW.STEELFABENTERPRISES.COM</text>
<text x="346" y="222.2">TEL. (717)464-0330</text>
<text x="378.3" y="222.2">FAX (717)464-9464</text>
<text x="324.7" y="230.5">PROJECT OWNER : CK CAPITAL, LLC</text>
<text x="208.8" y="238.8">ALL RE-ENTRANT CUT</text>
<text x="324.7" y="235.1">PROJECT DESCRIPTION : CLEVELAND BROTHERS-MILESBURG</text>
<text x="324.9" y="239.5">PROJECTADDRESS : 1025N. EAGLE VALLY ROAD, HOWARD, PA16841</text>
<text x="208.8" y="242.5">TO BE</text>
<text x="218.4" y="242.5">&quot; RADIUSED (U.N.O)</text>
<text x="242.9" y="245.3">REV#</text>
<text x="252.7" y="245.3">DWN BY</text>
<text x="278.1" y="245.3">DESCRIPTION</text>
<text x="313.5" y="245.3">DATE</text>
<text x="324.9" y="244.2">CONTRACTOR : KINSLEY CONSTRUCTION, INC.</text>
<text x="208.5" y="247">WELDS : E70XX</text>
<text x="208.7" y="251.7">HOLES :</text>
<text x="224.2" y="251.8">&quot; DIA(U.N.O)</text>
<text x="242.9" y="249.9">A</text>
<text x="252.7" y="249.9">GSV</text>
<text x="264.9" y="249.9">ISSUED FORAPPROVAL</text>
<text x="309" y="249.9">Jun 11</text>
<text x="315.5" y="249.9">2025</text>
<text x="325.1" y="250">DRAWN BY : BAS</text>
<text x="358.2" y="250.5">DATE : 06-07-2025</text>
<text x="379.3" y="248.9">PROJ.</text>
<text x="407.2" y="250.5">REV #</text>
<text x="208.7" y="256.3">MAT'L :</text>
<text x="219.3" y="256.4">A36 (U.N.O)</text>
<text x="242.9" y="253.8">0</text>
<text x="252.7" y="253.8">GSV</text>
<text x="264.9" y="253.8">ISSUED FOR FABRICATION</text>
<text x="309" y="253.8">Jul 28</text>
<text x="315" y="253.8">2025</text>
<text x="325" y="257.6">CHECKED BY : GSV</text>
<text x="358.3" y="257.7">DATE : 06-09-2025</text>
<text x="379.3" y="252.5">NO. :</text>
<text x="379.5" y="255.9">DWG</text>
<text x="410.6" y="255.5">0</text>
<text x="208.6" y="260.7">CLEAN : SSPC-SP3</text>
<text x="324.9" y="262.9">DWG DESCRIPTION :</text>
<text x="350.4" y="263">BEAM DETAIL</text>
<text x="379.5" y="259.5">NO. :</text>
<text x="208.9" y="265">PAINT : SHOP PRIMER</text>
</g>
<g font-size="2.7">
<text x="336.1" y="189">THE INFORMATION NOTED HEREON THIS DRAWING IS THE</text>
<text x="336.1" y="195.4">NOTED BE USED WITHOUT WRITTEN CONSENT.</text>
<text x="336.1" y="192.2">PROPERTY OF STEEL FAB ENTERPRISES, INC.AND SHALL</text>
</g>
<g font-size="2.6">
<text x="215.9" y="241.8">1/</text>
<text x="217.4" y="242.7">2</text>
<text x="219.3" y="251.1">13/</text>
<text x="222" y="252.1">16</text>
</g>
<g font-size="2.5">
<text x="11.7" y="237.1" transform="rotate(-90 11.7 237.1)">03:32:13</text>
<text x="11.8" y="244.4" transform="rotate(-90 11.8 244.4)">2025</text>
<text x="11.8" y="250.1" transform="rotate(-90 11.8 250.1)">Jul 29</text>
<text x="11.9" y="265.8" transform="rotate(-90 11.9 265.8)">PRINTED ON</text>
</g>
</svg>
